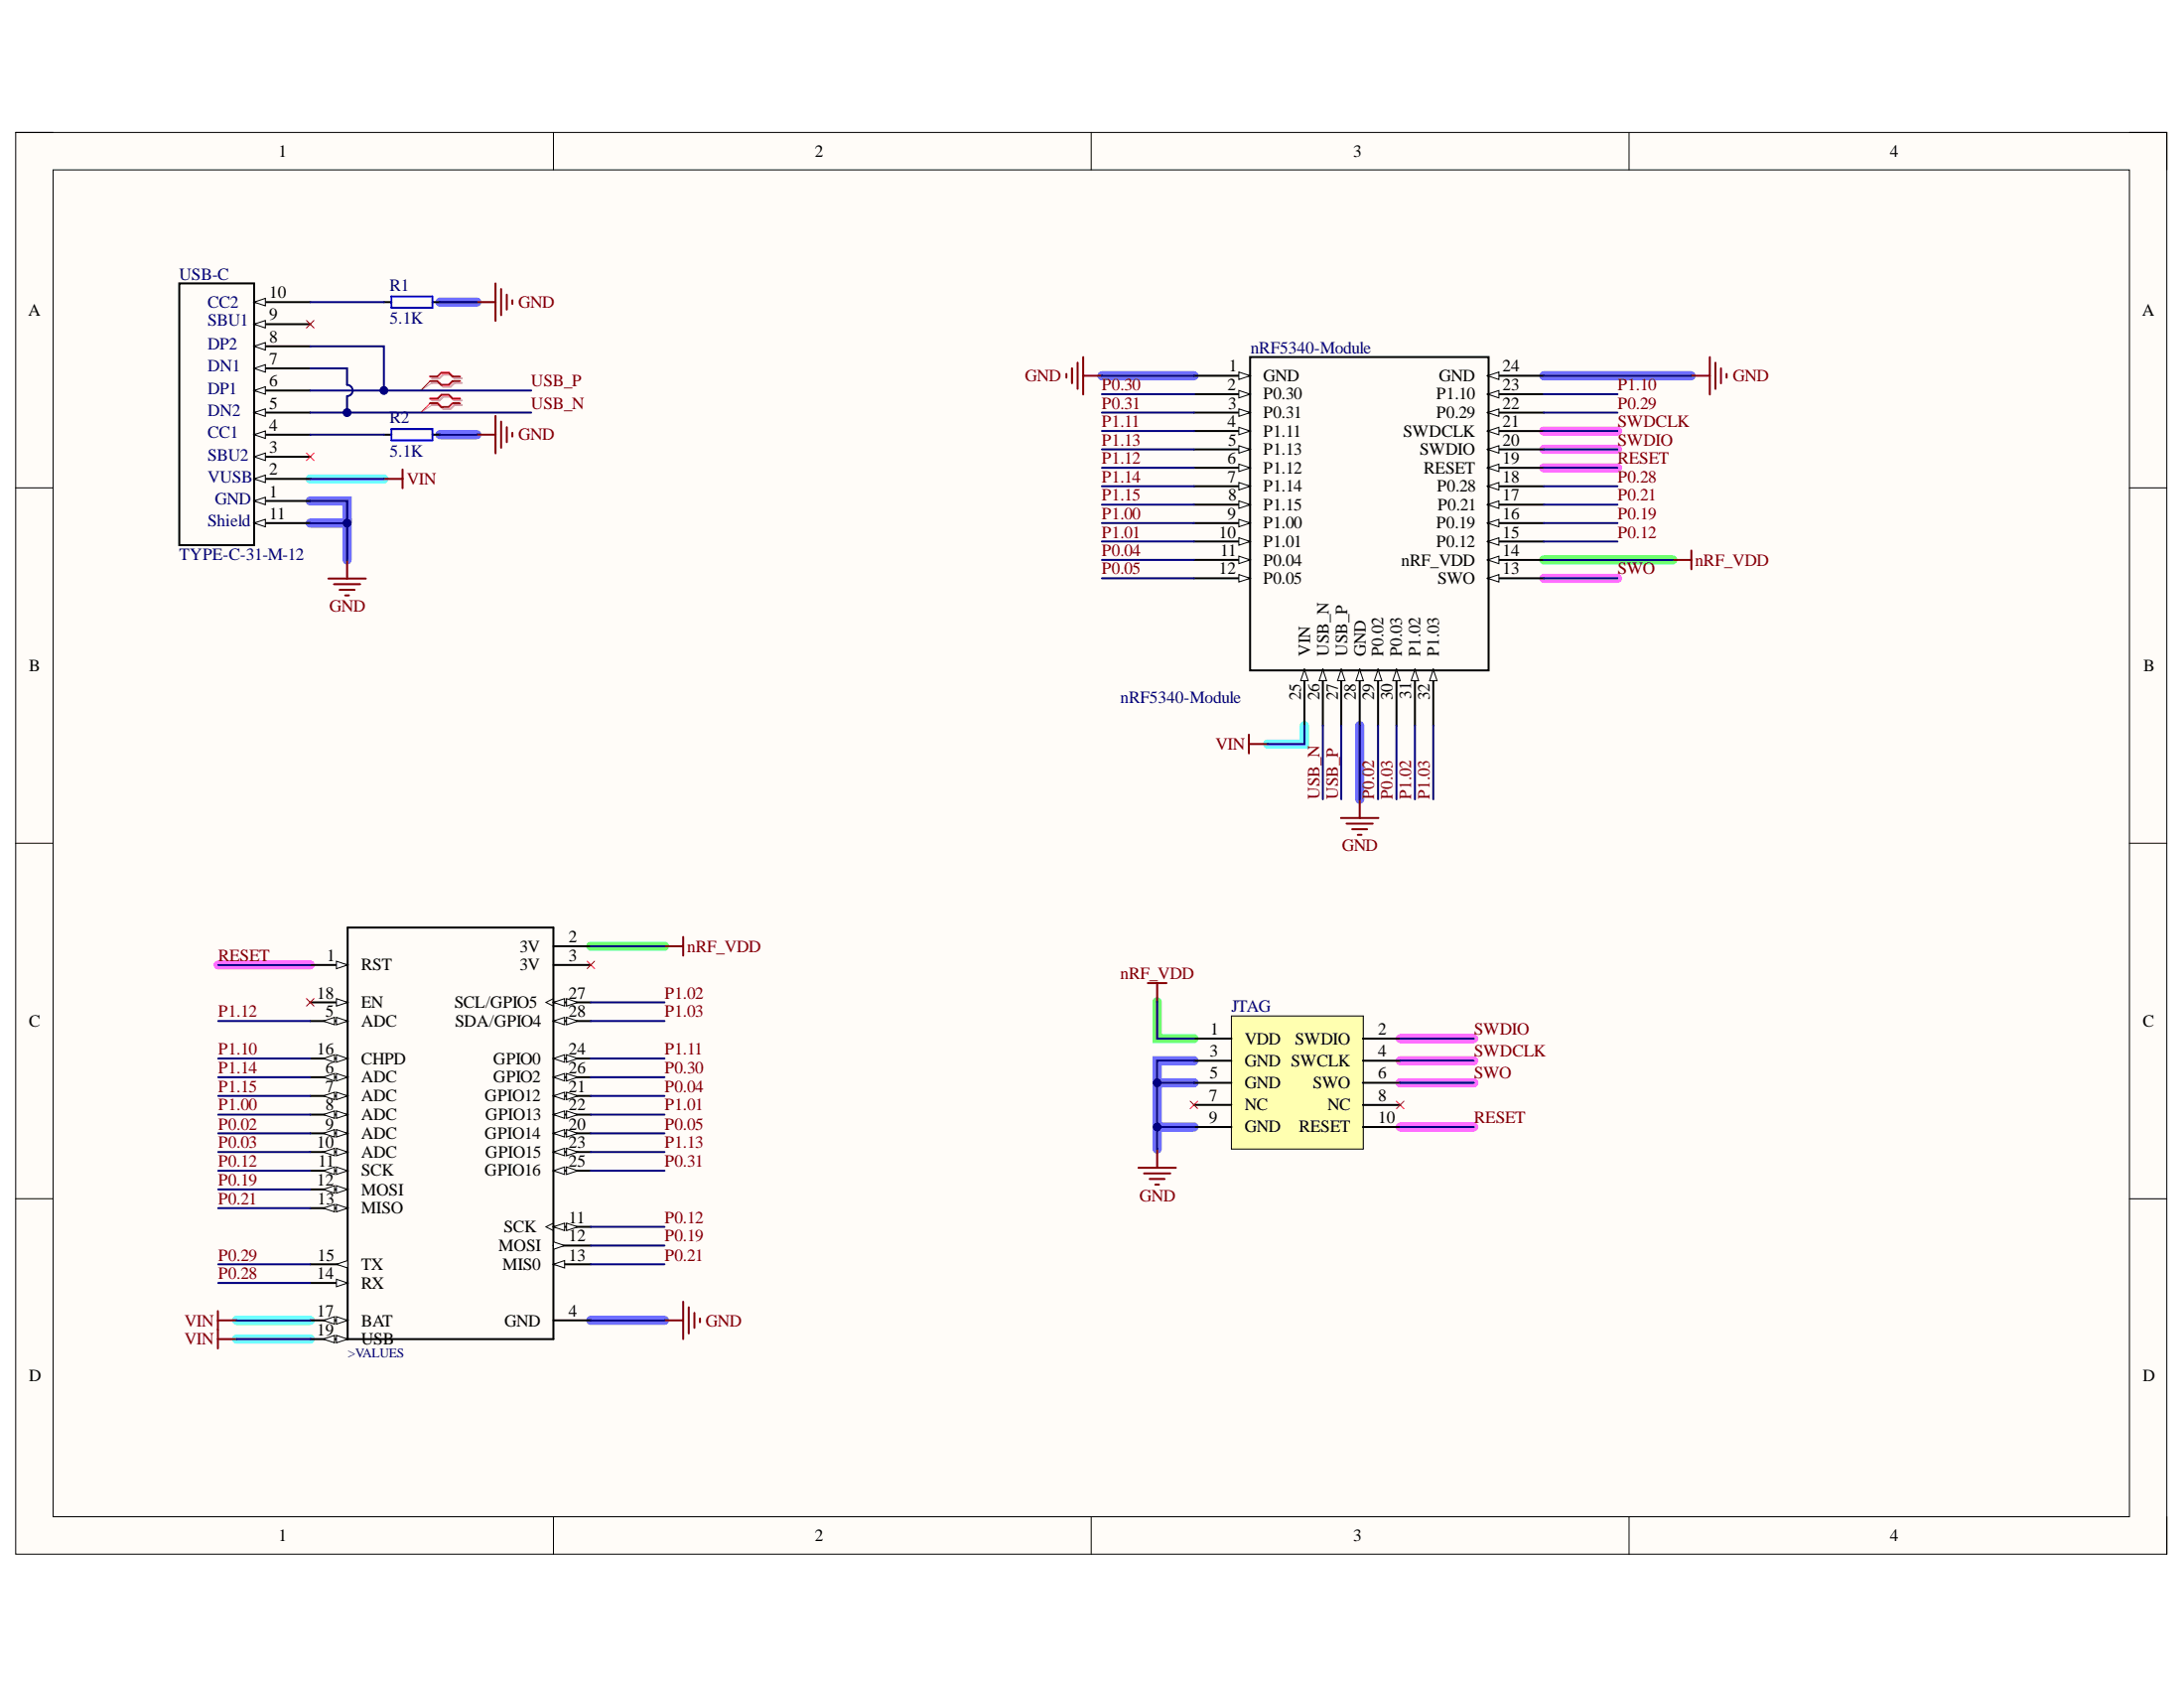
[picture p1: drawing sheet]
<svg xmlns="http://www.w3.org/2000/svg" width="279mm" height="216mm" viewBox="0 0 279 216" stroke-linecap="round" stroke-linejoin="round" font-family="sans-serif">
<path d="M2 16.9h275.2v181.9h-275.2z" fill-rule="evenodd" fill="#fffcf8"/>
<path d="M2 16.9h275.2v181.9h-275.2z" fill="none" stroke="#000" stroke-width=".13"/>
<path d="M6.8 21.7h265.6v172.3h-265.6z" fill-rule="evenodd" fill="#fffcf8"/>
<g fill="none" stroke="#000" stroke-width=".13">
<path d="M2 16.9h4.8M70.8 16.9v4.8M139.6 16.9v4.8M208.4 16.9v4.8M272.4 16.9h4.8v4.8M6.8 21.7h265.6v172.3h-265.6zM2 62.4h4.8M272.4 62.4h4.8M2 107.9h4.8M272.4 107.9h4.8M2 153.3h4.8M272.4 153.3h4.8"/>
<path d="M70.8 194v4.8M139.6 194v4.8M208.4 194v4.8M277.2 194v4.8"/>
</g>
<path d="M56.3 38.6h4.7M56.3 55.6h4.7M141 48.1h11.7M197.5 48.1h18.8M39.7 66.9h4.7v4.7M39.7 64.1h4.7v2.8M173.9 92.8v9.4M152.7 138.5h-4.7v5.6M152.7 135.7h-4.7v2.8M152.7 144.1h-4.7v2.9M75.6 168.9h9.4" fill="none" stroke="#6e6eff" stroke-width="1.2"/>
<path d="M39.7 61.3h9.4M166.9 92.8v2.4h-4.7M30.3 171.3h9.4M30.3 168.9h9.4" fill="none" stroke="#6effff" stroke-width="1.2"/>
<path d="M197.5 71.6h16.5M75.6 121h9.4M148 128.1v4.7h4.7" fill="none" stroke="#6eff6e" stroke-width="1.2"/>
<path d="M197.5 59.8h9.4M197.5 57.5h9.4M197.5 55.1h9.4M197.5 74h9.4M27.9 123.4h11.8M179.1 132.8h9.4M179.1 135.7h9.4M179.1 138.5h9.4M179.1 144.1h9.4" fill="none" stroke="#ff6eff" stroke-width="1.2"/>
<path d="M44.5 118.6h26.3v52.7h-26.3zM70.8 168.9h4.8M70.8 161.7h4.8" fill="none" stroke="#000" stroke-width=".25"/>
<path d="M70.8 161.7l1.4-.5v1z" fill="#f8fcff"/>
<path d="M70.8 161.7l1.4-.5v1z" fill="none" stroke="#000" stroke-width=".13"/>
<path d="M70.8 159.3h4.8" fill="none" stroke="#000" stroke-width=".25"/>
<path d="M70.8 158.8l1.4 .5-1.4 .5z" fill="#f8fcff"/>
<path d="M70.8 158.8l1.4 .5-1.4 .5z" fill="none" stroke="#000" stroke-width=".13"/>
<path d="M70.8 156.9h4.8" fill="none" stroke="#000" stroke-width=".25"/>
<path d="M70.8 156.9l1.4-.5v1z" fill="#f8fcff"/>
<path d="M70.8 156.9l1.4-.5v1z" fill="none" stroke="#000" stroke-width=".13"/>
<path d="M72.5 156.4l1.4 .5-1.4 .5z" fill="#f8fcff"/>
<path d="M70.8 156.4l-1 .5 1 .5M72.5 156.4l1.4 .5-1.4 .5z" fill="none" stroke="#000" stroke-width=".13"/>
<path d="M70.8 149.7h4.8" fill="none" stroke="#000" stroke-width=".25"/>
<path d="M70.8 149.7l1.4-.4v.9z" fill="#f8fcff"/>
<path d="M70.8 149.7l1.4-.4v.9z" fill="none" stroke="#000" stroke-width=".13"/>
<path d="M72.5 149.3l1.4 .4-1.4 .5z" fill="#f8fcff"/>
<path d="M72.5 149.3l1.4 .4-1.4 .5z" fill="none" stroke="#000" stroke-width=".13"/>
<path d="M70.8 147.3h4.8" fill="none" stroke="#000" stroke-width=".25"/>
<path d="M70.8 147.3l1.4-.4v.9z" fill="#f8fcff"/>
<path d="M70.8 147.3l1.4-.4v.9z" fill="none" stroke="#000" stroke-width=".13"/>
<path d="M72.5 146.9l1.4 .4-1.4 .5z" fill="#f8fcff"/>
<path d="M72.5 146.9l1.4 .4-1.4 .5z" fill="none" stroke="#000" stroke-width=".13"/>
<path d="M70.8 145h4.8" fill="none" stroke="#000" stroke-width=".25"/>
<path d="M70.8 145l1.4-.5v.9z" fill="#f8fcff"/>
<path d="M70.8 145l1.4-.5v.9z" fill="none" stroke="#000" stroke-width=".13"/>
<path d="M72.5 144.5l1.4 .5-1.4 .4z" fill="#f8fcff"/>
<path d="M72.5 144.5l1.4 .5-1.4 .4z" fill="none" stroke="#000" stroke-width=".13"/>
<path d="M70.8 142.6h4.8" fill="none" stroke="#000" stroke-width=".25"/>
<path d="M70.8 142.6l1.4-.5v.9z" fill="#f8fcff"/>
<path d="M70.8 142.6l1.4-.5v.9z" fill="none" stroke="#000" stroke-width=".13"/>
<path d="M72.5 142.1l1.4 .5-1.4 .4z" fill="#f8fcff"/>
<path d="M72.5 142.1l1.4 .5-1.4 .4z" fill="none" stroke="#000" stroke-width=".13"/>
<path d="M70.8 140.2h4.8" fill="none" stroke="#000" stroke-width=".25"/>
<path d="M70.8 140.2l1.4-.5v.9z" fill="#f8fcff"/>
<path d="M70.8 140.2l1.4-.5v.9z" fill="none" stroke="#000" stroke-width=".13"/>
<path d="M72.5 139.7l1.4 .5-1.4 .4z" fill="#f8fcff"/>
<path d="M72.5 139.7l1.4 .5-1.4 .4z" fill="none" stroke="#000" stroke-width=".13"/>
<path d="M70.8 137.8h4.8" fill="none" stroke="#000" stroke-width=".25"/>
<path d="M70.8 137.8l1.4-.5v1z" fill="#f8fcff"/>
<path d="M70.8 137.8l1.4-.5v1z" fill="none" stroke="#000" stroke-width=".13"/>
<path d="M72.5 137.3l1.4 .5-1.4 .5z" fill="#f8fcff"/>
<path d="M72.5 137.3l1.4 .5-1.4 .5z" fill="none" stroke="#000" stroke-width=".13"/>
<path d="M70.8 135.4h4.8" fill="none" stroke="#000" stroke-width=".25"/>
<path d="M70.8 135.4l1.4-.5v1z" fill="#f8fcff"/>
<path d="M70.8 135.4l1.4-.5v1z" fill="none" stroke="#000" stroke-width=".13"/>
<path d="M72.5 134.9l1.4 .5-1.4 .5z" fill="#f8fcff"/>
<path d="M72.5 134.9l1.4 .5-1.4 .5z" fill="none" stroke="#000" stroke-width=".13"/>
<path d="M70.8 130.6h4.8" fill="none" stroke="#000" stroke-width=".25"/>
<path d="M70.8 130.6l1.4-.5v1z" fill="#f8fcff"/>
<path d="M70.8 130.6l1.4-.5v1z" fill="none" stroke="#000" stroke-width=".13"/>
<path d="M72.5 130.1l1.4 .5-1.4 .5z" fill="#f8fcff"/>
<path d="M72.5 130.1l1.4 .5-1.4 .5z" fill="none" stroke="#000" stroke-width=".13"/>
<path d="M70.8 128.2h4.8" fill="none" stroke="#000" stroke-width=".25"/>
<path d="M70.8 128.2l1.4-.5v1z" fill="#f8fcff"/>
<path d="M70.8 128.2l1.4-.5v1z" fill="none" stroke="#000" stroke-width=".13"/>
<path d="M72.5 127.7l1.4 .5-1.4 .5z" fill="#f8fcff"/>
<path d="M70.8 127.7l-1 .5 1 .5M72.5 127.7l1.4 .5-1.4 .5z" fill="none" stroke="#000" stroke-width=".13"/>
<path d="M70.8 121h4.8M39.7 171.3h4.8" fill="none" stroke="#000" stroke-width=".25"/>
<path d="M43 170.8l1.5 .5-1.5 .5z" fill="#f8fcff"/>
<path d="M43 170.8l1.5 .5-1.5 .5z" fill="none" stroke="#000" stroke-width=".13"/>
<path d="M41.4 171.3l1.4-.5v1z" fill="#f8fcff"/>
<path d="M41.4 171.3l1.4-.5v1z" fill="none" stroke="#000" stroke-width=".13"/>
<path d="M39.7 168.9h4.8" fill="none" stroke="#000" stroke-width=".25"/>
<path d="M43 168.4l1.5 .5-1.5 .5z" fill="#f8fcff"/>
<path d="M43 168.4l1.5 .5-1.5 .5z" fill="none" stroke="#000" stroke-width=".13"/>
<path d="M41.4 168.9l1.4-.5v1z" fill="#f8fcff"/>
<path d="M41.4 168.9l1.4-.5v1z" fill="none" stroke="#000" stroke-width=".13"/>
<path d="M39.7 164.1h4.8" fill="none" stroke="#000" stroke-width=".25"/>
<path d="M43 163.6l1.5 .5-1.5 .5z" fill="#f8fcff"/>
<path d="M43 163.6l1.5 .5-1.5 .5z" fill="none" stroke="#000" stroke-width=".13"/>
<path d="M39.7 161.7h4.8" fill="none" stroke="#000" stroke-width=".25"/>
<path d="M43 161.7l1.5-.5v1z" fill="#f8fcff"/>
<path d="M43 161.7l1.5-.5v1z" fill="none" stroke="#000" stroke-width=".13"/>
<path d="M39.7 135.4h4.8" fill="none" stroke="#000" stroke-width=".25"/>
<path d="M43 134.9l1.5 .5-1.5 .5z" fill="#f8fcff"/>
<path d="M43 134.9l1.5 .5-1.5 .5z" fill="none" stroke="#000" stroke-width=".13"/>
<path d="M41.4 135.4l1.4-.5v1z" fill="#f8fcff"/>
<path d="M41.4 135.4l1.4-.5v1z" fill="none" stroke="#000" stroke-width=".13"/>
<path d="M39.7 130.6h4.8" fill="none" stroke="#000" stroke-width=".25"/>
<path d="M43 130.1l1.5 .5-1.5 .5z" fill="#f8fcff"/>
<path d="M43 130.1l1.5 .5-1.5 .5z" fill="none" stroke="#000" stroke-width=".13"/>
<path d="M41.4 130.6l1.4-.5v1z" fill="#f8fcff"/>
<path d="M41.4 130.6l1.4-.5v1z" fill="none" stroke="#000" stroke-width=".13"/>
<path d="M39.7 128.2h4.8" fill="none" stroke="#000" stroke-width=".25"/>
<path d="M43 127.7l1.5 .5-1.5 .5z" fill="#f8fcff"/>
<path d="M43 127.7l1.5 .5-1.5 .5z" fill="none" stroke="#000" stroke-width=".13"/>
<path d="M39.7 123.4h4.8" fill="none" stroke="#000" stroke-width=".25"/>
<path d="M43 122.9l1.5 .5-1.5 .5z" fill="#f8fcff"/>
<path d="M43 122.9l1.5 .5-1.5 .5z" fill="none" stroke="#000" stroke-width=".13"/>
<path d="M39.7 137.8h4.8" fill="none" stroke="#000" stroke-width=".25"/>
<path d="M43 137.3l1.5 .5-1.5 .5z" fill="#f8fcff"/>
<path d="M43 137.3l1.5 .5-1.5 .5z" fill="none" stroke="#000" stroke-width=".13"/>
<path d="M41.4 137.8l1.4-.5v1z" fill="#f8fcff"/>
<path d="M41.4 137.8l1.4-.5v1z" fill="none" stroke="#000" stroke-width=".13"/>
<path d="M39.7 140.2h4.8" fill="none" stroke="#000" stroke-width=".25"/>
<path d="M43 139.7l1.5 .5-1.5 .4z" fill="#f8fcff"/>
<path d="M43 139.7l1.5 .5-1.5 .4z" fill="none" stroke="#000" stroke-width=".13"/>
<path d="M41.4 140.2l1.4-.5v.9z" fill="#f8fcff"/>
<path d="M41.4 140.2l1.4-.5v.9z" fill="none" stroke="#000" stroke-width=".13"/>
<path d="M39.7 142.6h4.8" fill="none" stroke="#000" stroke-width=".25"/>
<path d="M43 142.1l1.5 .5-1.5 .4z" fill="#f8fcff"/>
<path d="M43 142.1l1.5 .5-1.5 .4z" fill="none" stroke="#000" stroke-width=".13"/>
<path d="M41.4 142.6l1.4-.5v.9z" fill="#f8fcff"/>
<path d="M41.4 142.6l1.4-.5v.9z" fill="none" stroke="#000" stroke-width=".13"/>
<path d="M39.7 145h4.8" fill="none" stroke="#000" stroke-width=".25"/>
<path d="M43 144.5l1.5 .5-1.5 .4z" fill="#f8fcff"/>
<path d="M43 144.5l1.5 .5-1.5 .4z" fill="none" stroke="#000" stroke-width=".13"/>
<path d="M41.4 145l1.4-.5v.9z" fill="#f8fcff"/>
<path d="M41.4 145l1.4-.5v.9z" fill="none" stroke="#000" stroke-width=".13"/>
<path d="M39.7 147.3h4.8" fill="none" stroke="#000" stroke-width=".25"/>
<path d="M43 146.9l1.5 .4-1.5 .5z" fill="#f8fcff"/>
<path d="M43 146.9l1.5 .4-1.5 .5z" fill="none" stroke="#000" stroke-width=".13"/>
<path d="M41.4 147.3l1.4-.4v.9z" fill="#f8fcff"/>
<path d="M41.4 147.3l1.4-.4v.9z" fill="none" stroke="#000" stroke-width=".13"/>
<path d="M70.8 123.4h4.8M39.7 149.7h4.8" fill="none" stroke="#000" stroke-width=".25"/>
<path d="M43 149.3l1.5 .4-1.5 .5z" fill="#f8fcff"/>
<path d="M43 149.3l1.5 .4-1.5 .5z" fill="none" stroke="#000" stroke-width=".13"/>
<path d="M41.4 149.7l1.4-.4v.9z" fill="#f8fcff"/>
<path d="M41.4 149.7l1.4-.4v.9z" fill="none" stroke="#000" stroke-width=".13"/>
<path d="M39.7 152.1h4.8" fill="none" stroke="#000" stroke-width=".25"/>
<path d="M43 151.7l1.5 .4-1.5 .5z" fill="#f8fcff"/>
<path d="M43 151.7l1.5 .4-1.5 .5z" fill="none" stroke="#000" stroke-width=".13"/>
<path d="M41.4 152.1l1.4-.4v.9z" fill="#f8fcff"/>
<path d="M41.4 152.1l1.4-.4v.9z" fill="none" stroke="#000" stroke-width=".13"/>
<path d="M39.7 154.5h4.8" fill="none" stroke="#000" stroke-width=".25"/>
<path d="M43 154l1.5 .5-1.5 .5z" fill="#f8fcff"/>
<path d="M43 154l1.5 .5-1.5 .5z" fill="none" stroke="#000" stroke-width=".13"/>
<path d="M41.4 154.5l1.4-.5v1z" fill="#f8fcff"/>
<path d="M41.4 154.5l1.4-.5v1z" fill="none" stroke="#000" stroke-width=".13"/>
<path d="M22.9 36.2h9.6v33.5h-9.6zM32.5 64.1h7.2" fill="none" stroke="#000" stroke-width=".25"/>
<path d="M32.5 64.1l1.4-.5v1z" fill="#f8fcff"/>
<path d="M32.5 64.1l1.4-.5v1z" fill="none" stroke="#000" stroke-width=".13"/>
<path d="M32.5 61.3h7.2" fill="none" stroke="#000" stroke-width=".25"/>
<path d="M32.5 61.3l1.4-.5v.9z" fill="#f8fcff"/>
<path d="M32.5 61.3l1.4-.5v.9z" fill="none" stroke="#000" stroke-width=".13"/>
<path d="M32.5 58.4h7.2" fill="none" stroke="#000" stroke-width=".25"/>
<path d="M32.5 58.4l1.4-.5v1z" fill="#f8fcff"/>
<path d="M32.5 58.4l1.4-.5v1z" fill="none" stroke="#000" stroke-width=".13"/>
<path d="M32.5 55.6h7.2" fill="none" stroke="#000" stroke-width=".25"/>
<path d="M32.5 55.6l1.4-.5v1z" fill="#f8fcff"/>
<path d="M32.5 55.6l1.4-.5v1z" fill="none" stroke="#000" stroke-width=".13"/>
<path d="M32.5 52.8h7.2" fill="none" stroke="#000" stroke-width=".25"/>
<path d="M32.5 52.8l1.4-.5v1z" fill="#f8fcff"/>
<path d="M32.5 52.8l1.4-.5v1z" fill="none" stroke="#000" stroke-width=".13"/>
<path d="M32.5 49.9h7.2" fill="none" stroke="#000" stroke-width=".25"/>
<path d="M32.5 49.9l1.4-.4v.9z" fill="#f8fcff"/>
<path d="M32.5 49.9l1.4-.4v.9z" fill="none" stroke="#000" stroke-width=".13"/>
<path d="M32.5 47.1h7.2" fill="none" stroke="#000" stroke-width=".25"/>
<path d="M32.5 47.1l1.4-.5v1z" fill="#f8fcff"/>
<path d="M32.5 47.1l1.4-.5v1z" fill="none" stroke="#000" stroke-width=".13"/>
<path d="M32.5 44.3h7.2" fill="none" stroke="#000" stroke-width=".25"/>
<path d="M32.5 44.3l1.4-.5v1z" fill="#f8fcff"/>
<path d="M32.5 44.3l1.4-.5v1z" fill="none" stroke="#000" stroke-width=".13"/>
<path d="M32.5 41.5h7.2" fill="none" stroke="#000" stroke-width=".25"/>
<path d="M32.5 41.5l1.4-.5v.9z" fill="#f8fcff"/>
<path d="M32.5 41.5l1.4-.5v.9z" fill="none" stroke="#000" stroke-width=".13"/>
<path d="M32.5 38.6h7.2" fill="none" stroke="#000" stroke-width=".25"/>
<path d="M32.5 38.6l1.4-.4v.9z" fill="#f8fcff"/>
<path d="M32.5 38.6l1.4-.4v.9z" fill="none" stroke="#000" stroke-width=".13"/>
<path d="M32.5 66.9h7.2" fill="none" stroke="#000" stroke-width=".25"/>
<path d="M32.5 66.9l1.4-.5v1z" fill="#f8fcff"/>
<path d="M32.5 66.9l1.4-.5v1z" fill="none" stroke="#000" stroke-width=".13"/>
<g fill="none" stroke="#800000" stroke-width=".25">
<path d="M61 38.6h2.4M63.4 36.2v4.8M64.1 37v3.3M64.8 37.7v1.9M65.5 38.4v.5M61 55.6h2.4M63.4 53.2v4.8M64.1 53.9v3.4M64.8 54.6v2M65.5 55.4v.4M42 74h4.8M42.7 74.7h3.4"/>
<path d="M43.4 75.4h2M44.2 76.2h.4M44.4 71.6v2.4M49.1 61.3h2.4M51.5 60.1v2.3"/>
</g>
<path d="M39.2 57.9l1 1M39.2 41l1 .9M40.2 57.9l-1 1M40.2 41l-1 .9" fill="none" stroke="#f00" stroke-width=".13"/>
<path d="M49.1 38.6h1M55.3 38.6h1M49.1 55.6h1M55.3 55.6h1M152.7 48.1h7.2M159.9 45.7h30.5v40h-30.5z" fill="none" stroke="#000" stroke-width=".25"/>
<path d="M50.1 37.9h5.2v1.5h-5.2zM50.1 54.9h5.2v1.4h-5.2z" fill="none" stroke="#00f" stroke-width=".25"/>
<path d="M158.5 47.6l1.4 .5-1.4 .4z" fill="#f8fcff"/>
<path d="M158.5 47.6l1.4 .5-1.4 .4z" fill="none" stroke="#000" stroke-width=".13"/>
<path d="M152.7 50.4h7.2" fill="none" stroke="#000" stroke-width=".25"/>
<path d="M158.5 49.9l1.4 .5-1.4 .5z" fill="#f8fcff"/>
<path d="M158.5 49.9l1.4 .5-1.4 .5z" fill="none" stroke="#000" stroke-width=".13"/>
<path d="M152.7 52.8h7.2" fill="none" stroke="#000" stroke-width=".25"/>
<path d="M158.5 52.3l1.4 .5-1.4 .5z" fill="#f8fcff"/>
<path d="M158.5 52.3l1.4 .5-1.4 .5z" fill="none" stroke="#000" stroke-width=".13"/>
<path d="M152.7 55.1h7.2" fill="none" stroke="#000" stroke-width=".25"/>
<path d="M158.5 54.6l1.4 .5-1.4 .5z" fill="#f8fcff"/>
<path d="M158.5 54.6l1.4 .5-1.4 .5z" fill="none" stroke="#000" stroke-width=".13"/>
<path d="M152.7 57.5h7.2" fill="none" stroke="#000" stroke-width=".25"/>
<path d="M158.5 57l1.4 .5-1.4 .5z" fill="#f8fcff"/>
<path d="M158.5 57l1.4 .5-1.4 .5z" fill="none" stroke="#000" stroke-width=".13"/>
<path d="M152.7 59.8h7.2" fill="none" stroke="#000" stroke-width=".25"/>
<path d="M158.5 59.4l1.4 .4-1.4 .5z" fill="#f8fcff"/>
<path d="M158.5 59.4l1.4 .4-1.4 .5z" fill="none" stroke="#000" stroke-width=".13"/>
<path d="M152.7 62.2h7.2" fill="none" stroke="#000" stroke-width=".25"/>
<path d="M158.5 61.7l1.4 .5-1.4 .5z" fill="#f8fcff"/>
<path d="M158.5 61.7l1.4 .5-1.4 .5z" fill="none" stroke="#000" stroke-width=".13"/>
<path d="M152.7 64.5h7.2" fill="none" stroke="#000" stroke-width=".25"/>
<path d="M158.5 64.1l1.4 .4-1.4 .5z" fill="#f8fcff"/>
<path d="M158.5 64.1l1.4 .4-1.4 .5z" fill="none" stroke="#000" stroke-width=".13"/>
<path d="M152.7 66.9h7.2" fill="none" stroke="#000" stroke-width=".25"/>
<path d="M158.5 66.4l1.4 .5-1.4 .5z" fill="#f8fcff"/>
<path d="M158.5 66.4l1.4 .5-1.4 .5z" fill="none" stroke="#000" stroke-width=".13"/>
<path d="M152.7 69.3h7.2" fill="none" stroke="#000" stroke-width=".25"/>
<path d="M158.5 68.8l1.4 .5-1.4 .4z" fill="#f8fcff"/>
<path d="M158.5 68.8l1.4 .5-1.4 .4z" fill="none" stroke="#000" stroke-width=".13"/>
<path d="M152.7 71.6h7.2" fill="none" stroke="#000" stroke-width=".25"/>
<path d="M158.5 71.1l1.4 .5-1.4 .5z" fill="#f8fcff"/>
<path d="M158.5 71.1l1.4 .5-1.4 .5z" fill="none" stroke="#000" stroke-width=".13"/>
<path d="M152.7 74h7.2" fill="none" stroke="#000" stroke-width=".25"/>
<path d="M158.5 73.5l1.4 .5-1.4 .4z" fill="#f8fcff"/>
<path d="M158.5 73.5l1.4 .5-1.4 .4z" fill="none" stroke="#000" stroke-width=".13"/>
<path d="M190.3 74h7.2" fill="none" stroke="#000" stroke-width=".25"/>
<path d="M190.3 74l1.5-.5v.9z" fill="#f8fcff"/>
<path d="M190.3 74l1.5-.5v.9z" fill="none" stroke="#000" stroke-width=".13"/>
<path d="M190.3 71.6h7.2" fill="none" stroke="#000" stroke-width=".25"/>
<path d="M190.3 71.6l1.5-.5v1z" fill="#f8fcff"/>
<path d="M190.3 71.6l1.5-.5v1z" fill="none" stroke="#000" stroke-width=".13"/>
<path d="M190.3 69.3h7.2" fill="none" stroke="#000" stroke-width=".25"/>
<path d="M190.3 69.3l1.5-.5v.9z" fill="#f8fcff"/>
<path d="M190.3 69.3l1.5-.5v.9z" fill="none" stroke="#000" stroke-width=".13"/>
<path d="M190.3 66.9h7.2" fill="none" stroke="#000" stroke-width=".25"/>
<path d="M190.3 66.9l1.5-.5v1z" fill="#f8fcff"/>
<path d="M190.3 66.9l1.5-.5v1z" fill="none" stroke="#000" stroke-width=".13"/>
<path d="M190.3 64.5h7.2" fill="none" stroke="#000" stroke-width=".25"/>
<path d="M190.3 64.5l1.5-.4v.9z" fill="#f8fcff"/>
<path d="M190.3 64.5l1.5-.4v.9z" fill="none" stroke="#000" stroke-width=".13"/>
<path d="M190.3 62.2h7.2" fill="none" stroke="#000" stroke-width=".25"/>
<path d="M190.3 62.2l1.5-.5v1z" fill="#f8fcff"/>
<path d="M190.3 62.2l1.5-.5v1z" fill="none" stroke="#000" stroke-width=".13"/>
<path d="M190.3 59.8h7.2" fill="none" stroke="#000" stroke-width=".25"/>
<path d="M190.3 59.8l1.5-.4v.9z" fill="#f8fcff"/>
<path d="M190.3 59.8l1.5-.4v.9z" fill="none" stroke="#000" stroke-width=".13"/>
<path d="M190.3 57.5h7.2" fill="none" stroke="#000" stroke-width=".25"/>
<path d="M190.3 57.5l1.5-.5v1z" fill="#f8fcff"/>
<path d="M190.3 57.5l1.5-.5v1z" fill="none" stroke="#000" stroke-width=".13"/>
<path d="M190.3 55.1h7.2" fill="none" stroke="#000" stroke-width=".25"/>
<path d="M190.3 55.1l1.5-.5v1z" fill="#f8fcff"/>
<path d="M190.3 55.1l1.5-.5v1z" fill="none" stroke="#000" stroke-width=".13"/>
<path d="M190.3 52.8h7.2" fill="none" stroke="#000" stroke-width=".25"/>
<path d="M190.3 52.8l1.5-.5v1z" fill="#f8fcff"/>
<path d="M190.3 52.8l1.5-.5v1z" fill="none" stroke="#000" stroke-width=".13"/>
<path d="M190.3 50.4h7.2" fill="none" stroke="#000" stroke-width=".25"/>
<path d="M190.3 50.4l1.5-.5v1z" fill="#f8fcff"/>
<path d="M190.3 50.4l1.5-.5v1z" fill="none" stroke="#000" stroke-width=".13"/>
<path d="M190.3 48.1h7.2" fill="none" stroke="#000" stroke-width=".25"/>
<path d="M190.3 48.1l1.5-.5v.9z" fill="#f8fcff"/>
<path d="M190.3 48.1l1.5-.5v.9z" fill="none" stroke="#000" stroke-width=".13"/>
<path d="M166.9 85.6v7.2" fill="none" stroke="#000" stroke-width=".25"/>
<path d="M166.9 85.6l.5 1.5h-1z" fill="#f8fcff"/>
<path d="M166.9 85.6l.5 1.5h-1z" fill="none" stroke="#000" stroke-width=".13"/>
<path d="M169.2 85.6v7.2" fill="none" stroke="#000" stroke-width=".25"/>
<path d="M169.2 85.6l.5 1.5h-.9z" fill="#f8fcff"/>
<path d="M169.2 85.6l.5 1.5h-.9z" fill="none" stroke="#000" stroke-width=".13"/>
<path d="M171.6 85.6v7.2" fill="none" stroke="#000" stroke-width=".25"/>
<path d="M171.6 85.6l.5 1.5h-1z" fill="#f8fcff"/>
<path d="M171.6 85.6l.5 1.5h-1z" fill="none" stroke="#000" stroke-width=".13"/>
<path d="M173.9 85.6v7.2" fill="none" stroke="#000" stroke-width=".25"/>
<path d="M173.9 85.6l.5 1.5h-.9z" fill="#f8fcff"/>
<path d="M173.9 85.6l.5 1.5h-.9z" fill="none" stroke="#000" stroke-width=".13"/>
<path d="M176.3 85.6v7.2" fill="none" stroke="#000" stroke-width=".25"/>
<path d="M176.3 85.6l.5 1.5h-1z" fill="#f8fcff"/>
<path d="M176.3 85.6l.5 1.5h-1z" fill="none" stroke="#000" stroke-width=".13"/>
<path d="M178.7 85.6v7.2" fill="none" stroke="#000" stroke-width=".25"/>
<path d="M178.7 85.6l.4 1.5h-.9z" fill="#f8fcff"/>
<path d="M178.7 85.6l.4 1.5h-.9z" fill="none" stroke="#000" stroke-width=".13"/>
<path d="M181 85.6v7.2" fill="none" stroke="#000" stroke-width=".25"/>
<path d="M181 85.6l.5 1.5h-1z" fill="#f8fcff"/>
<path d="M181 85.6l.5 1.5h-1z" fill="none" stroke="#000" stroke-width=".13"/>
<path d="M183.4 85.6v7.2" fill="none" stroke="#000" stroke-width=".25"/>
<path d="M183.4 85.6l.4 1.5h-.9z" fill="#f8fcff"/>
<path d="M183.4 85.6l.4 1.5h-.9z" fill="none" stroke="#000" stroke-width=".13"/>
<path d="M157.5 129.9h16.9v17.1h-16.9z" fill-rule="evenodd" fill="#ffffb0"/>
<path d="M157.5 129.9h16.9v17.1h-16.9z" fill="none" stroke="#000" stroke-width=".13"/>
<path d="M152.7 132.8h4.8M152.7 135.7h4.8M152.7 138.5h4.8M174.3 132.8h4.8M174.3 135.7h4.8M174.3 138.5h4.8M152.7 141.3h4.8M152.7 144.1h4.8M174.3 141.3h4.8M174.3 144.1h4.8" fill="none" stroke="#000" stroke-width=".25"/>
<g fill="none" stroke="#800000" stroke-width=".25">
<path d="M136.4 47.8v.5M137.1 47.1v1.9M137.9 46.4v3.3M138.6 45.7v4.8M138.6 48.1h2.4M216.3 48.1h2.4M218.7 45.7v4.8M219.5 46.4v3.3M220.2 47.1v1.9M220.9 47.8v.5M214 71.6h2.4M216.4 70.4v2.4"/>
<path d="M159.8 94v2.4M159.8 95.2h2.4M87.4 119.8v2.4M171.5 104.6h4.8M172.3 105.3h3.3M173 106.1h1.9M173.7 106.8h.5M173.9 102.2v2.4M85 121h2.4M146.8 125.7h2.4M148 125.7v2.4M145.6 149.4h4.8"/>
<path d="M146.4 150.1h3.3M147.1 150.8h1.9M147.8 151.5h.5M148 147v2.4M27.9 167.7v4.8M27.9 171.3h2.4M27.9 168.9h2.4M85 168.9h2.4M87.4 166.5v4.8M88.1 167.2v3.4M88.8 167.9v1.9M89.5 168.6v.5"/>
</g>
<path d="M55 48.7l-1.2 1.2M55 51.6l-1.2 1.2M152.3 140.8l.9 1M153.2 140.8l-.9 1M178.6 140.8l1 1M179.6 140.8l-1 1" fill="none" stroke="#f00" stroke-width=".13"/>
<path d="M55.3 48.4h.9l.5-.5h.9l.5 .5h1M55.3 49h.9l.5 .5h.9l.5-.5h1M55.3 51.2h.9l.5-.5h.9l.5 .5h1M55.3 51.8h.9l.5 .5h.9l.5-.5h1" fill="none" stroke="#d0a19e" stroke-width=".25"/>
<path d="M55.3 49l-1.5 .9M55.3 51.8l-1.5 1" fill="none" stroke="#d0a19e" stroke-width=".13"/>
<path d="M55 48.1h1l.5-.4h.9l.5 .4h.9M55 48.7h1l.5 .5h.9l.5-.5h.9M55 51h1l.5-.5h.9l.5 .5h.9M55 51.6h1l.5 .5h.9l.5-.5h.9" fill="none" stroke="#f00" stroke-width=".25"/>
<path d="M39.7 66.9h4.7v4.7" fill="none" stroke="#000080" stroke-width=".25"/>
<circle cx="44.4" cy="66.9" r=".48" fill="#000080"/>
<circle cx="44.4" cy="66.9" r=".48" fill="none" stroke="#000080" stroke-width=".13"/>
<path d="M39.7 64.1h4.7v2.8" fill="none" stroke="#000080" stroke-width=".25"/>
<circle cx="44.4" cy="66.9" r=".48" fill="#000080"/>
<circle cx="44.4" cy="66.9" r=".48" fill="none" stroke="#000080" stroke-width=".13"/>
<path d="M39.7 38.6h9.4M56.3 38.6h4.7M39.7 55.6h9.4M56.3 55.6h4.7M39.7 61.3h9.4M152.7 144.1h-4.7v2.9" fill="none" stroke="#000080" stroke-width=".25"/>
<circle cx="148" cy="144.1" r=".48" fill="#000080"/>
<circle cx="148" cy="144.1" r=".48" fill="none" stroke="#000080" stroke-width=".13"/>
<path d="M152.7 138.5h-4.7v5.6" fill="none" stroke="#000080" stroke-width=".25"/>
<circle cx="148" cy="138.5" r=".48" fill="#000080"/>
<circle cx="148" cy="138.5" r=".48" fill="none" stroke="#000080" stroke-width=".13"/>
<circle cx="148" cy="144.1" r=".48" fill="#000080"/>
<circle cx="148" cy="144.1" r=".48" fill="none" stroke="#000080" stroke-width=".13"/>
<path d="M152.7 135.7h-4.7v2.8" fill="none" stroke="#000080" stroke-width=".25"/>
<circle cx="148" cy="138.5" r=".48" fill="#000080"/>
<circle cx="148" cy="138.5" r=".48" fill="none" stroke="#000080" stroke-width=".13"/>
<path d="M39.7 52.8h28.3M148 128.1v4.7h4.7M179.1 132.8h9.4M179.1 135.7h9.4M179.1 138.5h9.4M179.1 144.1h9.4" fill="none" stroke="#000080" stroke-width=".25"/>
<circle cx="44.4" cy="52.8" r=".48" fill="#000080"/>
<circle cx="44.4" cy="52.8" r=".48" fill="none" stroke="#000080" stroke-width=".13"/>
<path d="M39.7 49.9h28.3" fill="none" stroke="#000080" stroke-width=".25"/>
<circle cx="49.1" cy="49.9" r=".48" fill="#000080"/>
<circle cx="49.1" cy="49.9" r=".48" fill="none" stroke="#000080" stroke-width=".13"/>
<path d="M39.7 47.1h4.7v2.1a.72 .72 0 0 1 .7 .7 .72 .72 0 0 1-.7 .8v2.1" fill="none" stroke="#000080" stroke-width=".25"/>
<circle cx="44.4" cy="52.8" r=".48" fill="#000080"/>
<circle cx="44.4" cy="52.8" r=".48" fill="none" stroke="#000080" stroke-width=".13"/>
<path d="M39.7 44.3h9.4v5.6" fill="none" stroke="#000080" stroke-width=".25"/>
<circle cx="49.1" cy="49.9" r=".48" fill="#000080"/>
<circle cx="49.1" cy="49.9" r=".48" fill="none" stroke="#000080" stroke-width=".13"/>
<g fill="none" stroke="#000080" stroke-width=".25">
<path d="M141 48.1h11.7M141 59.8h11.7M141 57.5h11.7M141 52.8h11.7M141 50.4h11.7M141 55.1h11.7M197.5 48.1h18.8M197.5 59.8h9.4M197.5 57.5h9.4M197.5 55.1h9.4M197.5 52.8h9.4M197.5 50.4h9.4"/>
<path d="M141 74h11.7M141 69.3h11.7M141 66.9h11.7M141 64.5h11.7M141 62.2h11.7M141 71.6h11.7M197.5 74h9.4M197.5 69.3h9.4M197.5 66.9h9.4M197.5 64.5h9.4M197.5 62.2h9.4M197.5 71.6h16.5"/>
<path d="M166.9 92.8v2.4h-4.7M169.2 92.8v9.4M171.6 92.8v9.4M173.9 92.8v9.4M176.3 92.8v9.4M178.7 92.8v9.4M181 92.8v9.4M183.4 92.8v9.4M27.9 135.4h11.8M27.9 130.6h11.8M27.9 123.4h11.8M27.9 137.8h11.8"/>
<path d="M75.6 135.4h9.4M75.6 130.6h9.4M75.6 137.8h9.4M75.6 128.2h9.4M75.6 121h9.4M27.9 140.2h11.8M27.9 142.6h11.8M27.9 145h11.8M27.9 147.3h11.8M27.9 149.7h11.8M27.9 152.1h11.8M27.9 154.5h11.8"/>
<path d="M75.6 140.2h9.4M75.6 142.6h9.4M75.6 145h9.4M75.6 147.3h9.4M75.6 149.7h9.4M75.6 159.3h9.4M75.6 156.9h9.4M27.9 161.7h11.8M27.9 164.1h11.8M30.3 171.3h9.4M30.3 168.9h9.4M75.6 161.7h9.4"/>
<path d="M75.6 168.9h9.4"/>
</g>
<path d="M39.2 127.7l1 1M40.2 127.7l-1 1M75.1 122.9l1 1M76.1 122.9l-1 1" fill="none" stroke="#f00" stroke-width=".13"/>
<g font-size="2.2">
<text x="35.6" y="20">1</text>
<text x="104.2" y="20">2</text>
<text x="173.1" y="20">3</text>
<text x="241.8" y="20">4</text>
<text x="3.6" y="40.4">A</text>
<text x="34.4" y="40.9">9</text>
<text x="34.4" y="38.2">10</text>
<text x="274" y="40.4">A</text>
<text x="34.4" y="46.6">7</text>
<text x="34.4" y="43.8">8</text>
<text x="157.2" y="47.5">1</text>
<text x="192.2" y="47.5">24</text>
<text x="34.4" y="52.3">5</text>
<text x="34.4" y="49.4">6</text>
<text x="157" y="49.9">2</text>
<text x="157.1" y="52.3">3</text>
<text x="161.6" y="48.7">GND</text>
<text x="161.6" y="51.1">P0.30</text>
<text x="161.6" y="53.5">P0.31</text>
<text x="183.8" y="53.5">P0.29</text>
<text x="183.8" y="51.1">P1.10</text>
<text x="184.1" y="48.7">GND</text>
<text x="192.2" y="52.3">22</text>
<text x="192.2" y="49.9">23</text>
<text x="34.4" y="57.9">3</text>
<text x="34.4" y="55.1">4</text>
<text x="157" y="54.6">4</text>
<text x="157" y="59.3">6</text>
<text x="157.1" y="57">5</text>
<text x="161.6" y="55.8">P1.11</text>
<text x="161.6" y="58.2">P1.13</text>
<text x="179.5" y="55.8">SWDCLK</text>
<text x="181.6" y="58.2">SWDIO</text>
<text x="192.2" y="59.3">19</text>
<text x="192.2" y="57">20</text>
<text x="192.2" y="54.6">21</text>
<text x="34.4" y="63.6">1</text>
<text x="34.4" y="60.7">2</text>
<text x="157" y="61.7">7</text>
<text x="157.1" y="64">8</text>
<text x="161.6" y="60.6">P1.12</text>
<text x="161.6" y="62.9">P1.14</text>
<text x="161.6" y="65.2">P1.15</text>
<text x="182.2" y="60.6">RESET</text>
<text x="183.8" y="62.9">P0.28</text>
<text x="183.9" y="65.2">P0.21</text>
<text x="192.2" y="64">17</text>
<text x="192.2" y="61.7">18</text>
<text x="34.4" y="66.4">11</text>
<text x="155.9" y="68.8">10</text>
<text x="156.1" y="71.1">11</text>
<text x="157" y="66.4">9</text>
<text x="161.6" y="67.6">P1.00</text>
<text x="161.6" y="70">P1.01</text>
<text x="183.8" y="70">P0.12</text>
<text x="183.8" y="67.6">P0.19</text>
<text x="192.2" y="71.1">14</text>
<text x="192.2" y="68.8">15</text>
<text x="192.2" y="66.4">16</text>
<text x="155.9" y="73.4">12</text>
<text x="161.6" y="72.3">P0.04</text>
<text x="161.6" y="74.7">P0.05</text>
<text x="179.3" y="72.3">nRF_VDD</text>
<text x="183.9" y="74.7">SWO</text>
<text x="192.2" y="73.4">13</text>
<text x="167.6" y="83.9" transform="rotate(-90 167.6 83.9)">VIN</text>
<text x="170" y="83.9" transform="rotate(-90 170 83.9)">USB_N</text>
<text x="172.3" y="83.9" transform="rotate(-90 172.3 83.9)">USB_P</text>
<text x="174.7" y="83.9" transform="rotate(-90 174.7 83.9)">GND</text>
<text x="177" y="83.9" transform="rotate(-90 177 83.9)">P0.02</text>
<text x="179.4" y="83.9" transform="rotate(-90 179.4 83.9)">P0.03</text>
<text x="181.7" y="83.9" transform="rotate(-90 181.7 83.9)">P1.02</text>
<text x="184.1" y="83.9" transform="rotate(-90 184.1 83.9)">P1.03</text>
<text x="3.7" y="85.9">B</text>
<text x="166.4" y="89.6" transform="rotate(-90 166.4 89.6)">25</text>
<text x="168.8" y="89.6" transform="rotate(-90 168.8 89.6)">26</text>
<text x="171.2" y="89.6" transform="rotate(-90 171.2 89.6)">27</text>
<text x="173.4" y="89.6" transform="rotate(-90 173.4 89.6)">28</text>
<text x="175.8" y="89.6" transform="rotate(-90 175.8 89.6)">29</text>
<text x="178.2" y="89.6" transform="rotate(-90 178.2 89.6)">30</text>
<text x="180.5" y="89.4" transform="rotate(-90 180.5 89.4)">31</text>
<text x="182.9" y="89.6" transform="rotate(-90 182.9 89.6)">32</text>
<text x="274.2" y="85.9">B</text>
<text x="41.8" y="122.9">1</text>
<text x="46.2" y="124.1">RST</text>
<text x="66.5" y="121.7">3V</text>
<text x="66.5" y="124.1">3V</text>
<text x="72.8" y="120.5">2</text>
<text x="72.8" y="122.9">3</text>
<text x="3.7" y="131.3">C</text>
<text x="40.5" y="127.7">18</text>
<text x="41.6" y="130.1">5</text>
<text x="46.2" y="131.3">ADC</text>
<text x="46.2" y="128.9">EN</text>
<text x="58.1" y="128.9">SCL/GPIO5</text>
<text x="58.2" y="131.3">SDA/GPIO4</text>
<text x="72.8" y="130.1">28</text>
<text x="72.8" y="127.7">27</text>
<text x="274.1" y="131.3">C</text>
<text x="40.5" y="134.8">16</text>
<text x="41.6" y="137.3">6</text>
<text x="46.2" y="136.1">CHPD</text>
<text x="63.1" y="136.1">GPIO0</text>
<text x="72.8" y="137.3">26</text>
<text x="72.8" y="134.8">24</text>
<text x="154.7" y="135.2">3</text>
<text x="154.7" y="138">5</text>
<text x="154.8" y="132.3">1</text>
<text x="159.2" y="133.6">VDD</text>
<text x="159.2" y="136.4">GND SWCLK</text>
<text x="165.7" y="133.6">SWDIO</text>
<text x="176.3" y="132.3">2</text>
<text x="176.3" y="135.2">4</text>
<text x="176.3" y="138">6</text>
<text x="41.6" y="139.7">7</text>
<text x="41.6" y="142">8</text>
<text x="46.2" y="138.5">ADC</text>
<text x="46.2" y="140.8">ADC</text>
<text x="46.2" y="143.2">ADC</text>
<text x="62" y="140.8">GPIO12</text>
<text x="62.1" y="143.2">GPIO13</text>
<text x="63.1" y="138.5">GPIO2</text>
<text x="72.8" y="142">22</text>
<text x="72.8" y="139.7">21</text>
<text x="154.7" y="140.8">7</text>
<text x="154.7" y="143.6">9</text>
<text x="159.2" y="139.2">GND</text>
<text x="159.2" y="142">NC</text>
<text x="167.9" y="139.2">SWO</text>
<text x="169.8" y="142">NC</text>
<text x="176.3" y="140.8">8</text>
<text x="176.3" y="143.6">10</text>
<text x="40.5" y="146.9">10</text>
<text x="40.7" y="149.2">11</text>
<text x="41.6" y="144.5">9</text>
<text x="46.2" y="145.7">ADC</text>
<text x="46.2" y="148">ADC</text>
<text x="62" y="145.7">GPIO14</text>
<text x="62.1" y="148">GPIO15</text>
<text x="72.8" y="149.2">25</text>
<text x="72.8" y="146.9">23</text>
<text x="72.8" y="144.5">20</text>
<text x="159.2" y="144.8">GND</text>
<text x="166.2" y="144.8">RESET</text>
<text x="40.5" y="151.6">12</text>
<text x="40.6" y="154">13</text>
<text x="46.2" y="150.4">SCK</text>
<text x="46.2" y="152.9">MOSI</text>
<text x="46.2" y="155.2">MISO</text>
<text x="62" y="150.4">GPIO16</text>
<text x="40.6" y="161.2">15</text>
<text x="63.8" y="160">MOSI</text>
<text x="64.5" y="157.6">SCK</text>
<text x="72.8" y="161.2">13</text>
<text x="72.8" y="158.8">12</text>
<text x="72.8" y="156.4">11</text>
<text x="40.5" y="163.6">14</text>
<text x="46.2" y="164.8">RX</text>
<text x="46.2" y="162.4">TX</text>
<text x="64.3" y="162.4">MIS0</text>
<text x="40.5" y="170.8">19</text>
<text x="40.5" y="168.3">17</text>
<text x="46.2" y="172">USB</text>
<text x="46.2" y="169.6">BAT</text>
<text x="64.6" y="169.6">GND</text>
<text x="72.8" y="168.3">4</text>
<text x="3.7" y="176.7">D</text>
<text x="274.1" y="176.7">D</text>
<text x="35.6" y="197.1">1</text>
<text x="104.2" y="197.1">2</text>
<text x="173.1" y="197.1">3</text>
<text x="241.8" y="197.1">4</text>
</g>
<g font-size="2.2" fill="#000080">
<text x="22.9" y="35.8">USB-C</text>
<text x="26.6" y="41.7">SBU1</text>
<text x="26.6" y="39.3">CC2</text>
<text x="49.8" y="37.2">R1</text>
<text x="49.8" y="41.5">5.1K</text>
<text x="26.6" y="47.5">DN1</text>
<text x="26.6" y="44.8">DP2</text>
<text x="160" y="45.2">nRF5340-Module</text>
<text x="26.6" y="53.2">DN2</text>
<text x="26.6" y="50.4">DP1</text>
<text x="26.6" y="58.9">SBU2</text>
<text x="26.6" y="56">CC1</text>
<text x="49.8" y="54.1">R2</text>
<text x="49.8" y="58.5">5.1K</text>
<text x="26.6" y="61.7">VUSB</text>
<text x="27.5" y="64.5">GND</text>
<text x="22.9" y="71.7">TYPE-C-31-M-12</text>
<text x="26.6" y="67.3">Shield</text>
<text x="143.3" y="89.9">nRF5340-Module</text>
<text x="157.5" y="129.4">JTAG</text>
</g>
<g font-size="2.2" fill="#800000">
<text x="66.3" y="39.3">GND</text>
<text x="67.9" y="52.3">USB_N</text>
<text x="67.9" y="49.4">USB_P</text>
<text x="131.1" y="48.7">GND</text>
<text x="141" y="49.9">P0.30</text>
<text x="141" y="52.3">P0.31</text>
<text x="206.9" y="49.9">P1.10</text>
<text x="206.9" y="52.3">P0.29</text>
<text x="221.7" y="48.7">GND</text>
<text x="66.3" y="56.3">GND</text>
<text x="141" y="54.6">P1.11</text>
<text x="141" y="57">P1.13</text>
<text x="141" y="59.3">P1.12</text>
<text x="206.9" y="54.6">SWDCLK</text>
<text x="206.9" y="57">SWDIO</text>
<text x="206.9" y="59.3">RESET</text>
<text x="52" y="61.9">VIN</text>
<text x="141" y="61.7">P1.14</text>
<text x="141" y="64">P1.15</text>
<text x="206.9" y="61.7">P0.28</text>
<text x="206.9" y="64">P0.21</text>
<text x="141" y="66.4">P1.00</text>
<text x="141" y="68.8">P1.01</text>
<text x="141" y="71.1">P0.04</text>
<text x="206.9" y="66.4">P0.19</text>
<text x="206.9" y="68.8">P0.12</text>
<text x="141" y="73.4">P0.05</text>
<text x="206.9" y="73.4">SWO</text>
<text x="216.8" y="72.3">nRF_VDD</text>
<text x="42.1" y="78.2">GND</text>
<text x="155.5" y="95.8">VIN</text>
<text x="168.8" y="102.2" transform="rotate(-90 168.8 102.2)">USB_N</text>
<text x="171.2" y="102.2" transform="rotate(-90 171.2 102.2)">USB_P</text>
<text x="175.8" y="102.2" transform="rotate(-90 175.8 102.2)">P0.02</text>
<text x="178.2" y="102.2" transform="rotate(-90 178.2 102.2)">P0.03</text>
<text x="180.5" y="102.2" transform="rotate(-90 180.5 102.2)">P1.02</text>
<text x="182.9" y="102.2" transform="rotate(-90 182.9 102.2)">P1.03</text>
<text x="171.7" y="108.9">GND</text>
<text x="27.9" y="122.9">RESET</text>
<text x="87.9" y="121.7">nRF_VDD</text>
<text x="143.3" y="125.2">nRF_VDD</text>
<text x="27.9" y="130.1">P1.12</text>
<text x="85" y="127.7">P1.02</text>
<text x="85" y="130.1">P1.03</text>
<text x="27.9" y="134.8">P1.10</text>
<text x="27.9" y="137.3">P1.14</text>
<text x="85" y="134.8">P1.11</text>
<text x="85" y="137.3">P0.30</text>
<text x="188.6" y="132.3">SWDIO</text>
<text x="188.6" y="135.2">SWDCLK</text>
<text x="188.6" y="138">SWO</text>
<text x="27.9" y="142">P1.00</text>
<text x="27.9" y="139.7">P1.15</text>
<text x="85" y="139.7">P0.04</text>
<text x="85" y="142">P1.01</text>
<text x="188.6" y="143.6">RESET</text>
<text x="27.9" y="149.2">P0.12</text>
<text x="27.9" y="146.9">P0.03</text>
<text x="27.9" y="144.5">P0.02</text>
<text x="85" y="144.5">P0.05</text>
<text x="85" y="146.9">P1.13</text>
<text x="85" y="149.2">P0.31</text>
<text x="27.9" y="154">P0.21</text>
<text x="27.9" y="151.6">P0.19</text>
<text x="145.8" y="153.6">GND</text>
<text x="27.9" y="161.2">P0.29</text>
<text x="85" y="156.4">P0.12</text>
<text x="85" y="158.8">P0.19</text>
<text x="85" y="161.2">P0.21</text>
<text x="27.9" y="163.6">P0.28</text>
<text x="23.6" y="172">VIN</text>
<text x="23.6" y="169.6">VIN</text>
<text x="90.3" y="169.6">GND</text>
</g>
<text font-size="1.7" fill="#000080" x="44.5" y="173.6">&gt;VALUES</text>
</svg>
